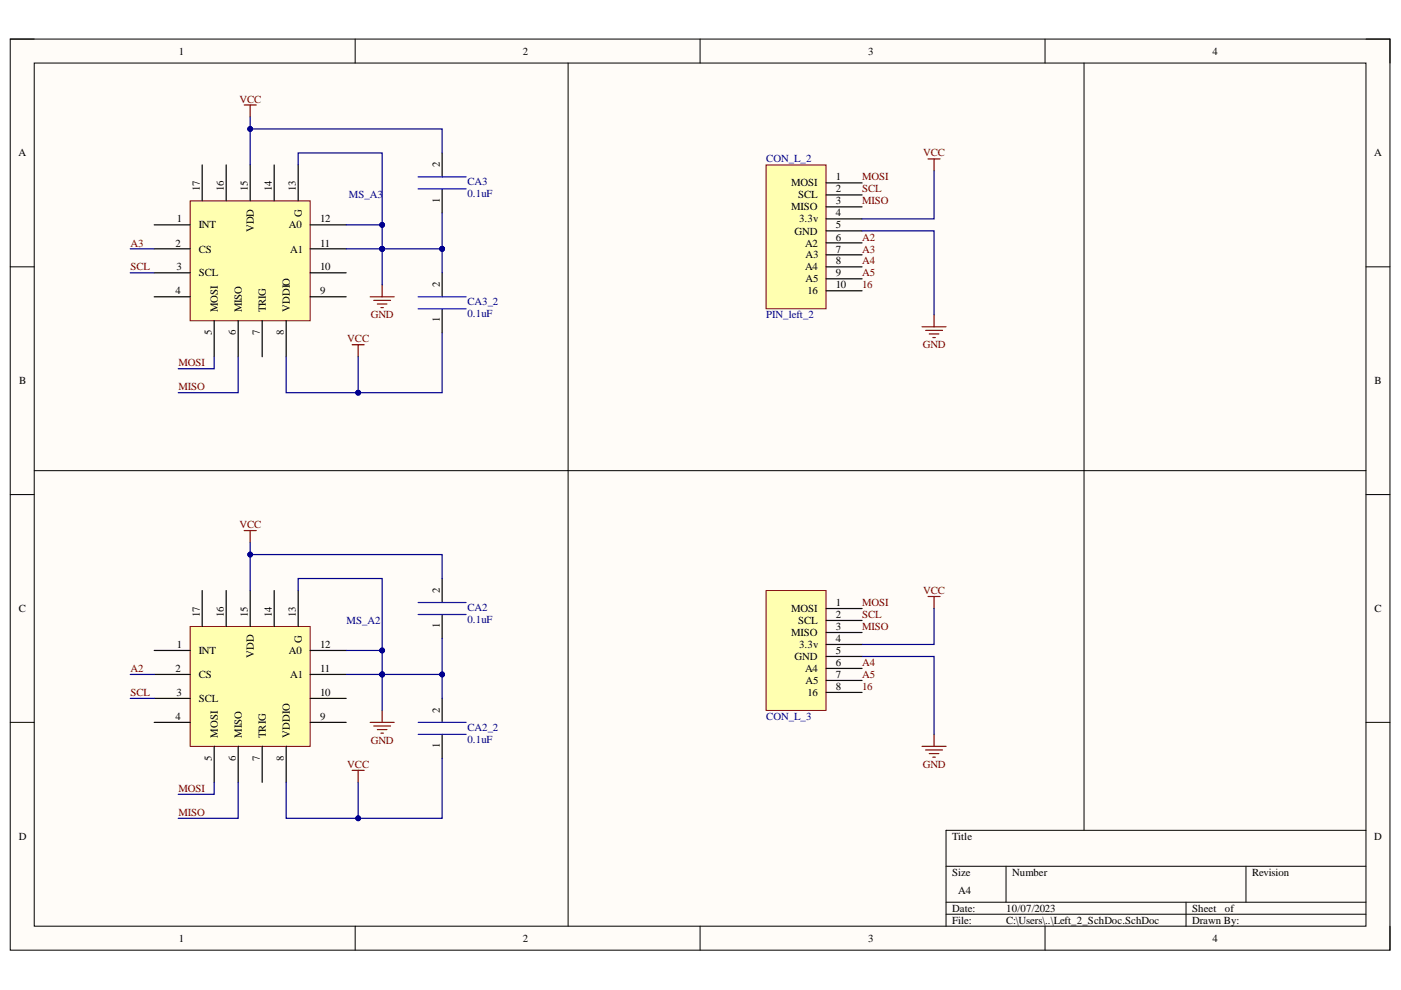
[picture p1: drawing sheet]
<svg xmlns="http://www.w3.org/2000/svg" width="297mm" height="210mm" viewBox="0 0 297 210" stroke-linecap="round" stroke-linejoin="round" font-family="sans-serif">
<path d="M2.2 8.3h292.5v193.2h-292.5z" fill-rule="evenodd" fill="#fffcf8"/>
<path d="M2.2 8.3h292.5v193.2h-292.5z" fill="none" stroke="#000" stroke-width=".21"/>
<path d="M7.3 13.4h282.3v183h-282.3z" fill-rule="evenodd" fill="#fffcf8"/>
<g fill="none" stroke="#000" stroke-width=".21">
<path d="M2.2 8.3h5.1M7.3 13.4h282.3v183h-282.3zM75.3 8.3v5.1M148.4 8.3v5.1M221.6 8.3v5.1M289.6 8.3h5.1v5.1M2.2 56.6h5.1M289.6 56.6h5.1M2.2 104.9h5.1M289.6 104.9h5.1M2.2 153.2h5.1M289.6 153.2h5.1"/>
<path d="M289.6 176h-89v20.4M75.3 196.4v5.1M148.4 196.4v5.1M200.6 183.7h89M200.6 191.3h89M200.6 193.8h89M213.3 183.7v7.6M221.6 196.4v5.1M251.5 191.3v5.1M264.2 183.7v7.6M294.7 196.4v5.1"/>
</g>
<path d="M40.3 132.8h25.5v25.4h-25.5z" fill-rule="evenodd" fill="#ffffb0"/>
<path d="M40.3 132.8h25.5v25.4h-25.5z" fill="none" stroke="#800000" stroke-width=".21"/>
<g fill="none" stroke="#000" stroke-width=".25">
<path d="M32.7 137.9h7.6M42.9 125.2v7.6M48 125.2v7.6M53 125.2v7.6M58.1 125.2v7.6M63.2 125.2v7.6M65.8 137.9h7.6M32.7 143h7.6M32.7 148.1h7.6M32.7 153.2h7.6M45.4 158.2v7.7M50.5 158.2v7.7"/>
<path d="M55.6 158.2v7.7M60.7 158.2v7.7M65.8 143h7.6M65.8 148.1h7.6M65.8 153.2h7.6"/>
</g>
<path d="M162.4 35h12.7v30.5h-12.7z" fill-rule="evenodd" fill="#ffffb0"/>
<path d="M162.4 35h12.7v30.5h-12.7z" fill="none" stroke="#800000" stroke-width=".21"/>
<g fill="none" stroke="#000" stroke-width=".25">
<path d="M175.1 38.8h7.7M175.1 43.9h7.7M175.1 46.4h7.7M175.1 48.9h7.7M175.1 41.3h7.7M175.1 51.5h7.7M175.1 56.6h7.7M175.1 54h7.7M175.1 59.1h7.7M175.1 61.7h7.7M93.7 122.7v5M93.7 130.3v5.1"/>
<path d="M93.7 148.1v5.1M93.7 155.7v5.1"/>
</g>
<path d="M88.7 130.3h10.1M88.7 127.7h10.1M88.7 155.7h10.1M88.7 153.2h10.1" fill="none" stroke="#00f" stroke-width=".25"/>
<g fill="none" stroke="#800000" stroke-width=".25">
<path d="M196.8 33.7h2.5M198 33.7v2.5M195.5 69.3h5.1M196.3 70h3.5M197 70.8h2.1M197.8 71.6h.5M198 66.7v2.6M78.5 153.2h5.1M79.2 153.9h3.6M80 154.7h2M80.8 155.5h.5M81 150.6v2.6"/>
<path d="M74.7 163.3h2.5M75.9 163.3v2.6"/>
</g>
<path d="M162.4 125.2h12.7v25.4h-12.7z" fill-rule="evenodd" fill="#ffffb0"/>
<path d="M162.4 125.2h12.7v25.4h-12.7z" fill="none" stroke="#800000" stroke-width=".21"/>
<path d="M175.1 134.1h7.7M175.1 129h7.7M175.1 136.6h7.7M175.1 139.2h7.7M175.1 131.6h7.7M175.1 141.7h7.7M175.1 144.3h7.7M175.1 146.8h7.7" fill="none" stroke="#000" stroke-width=".25"/>
<path d="M51.8 112.5h2.5M53 112.5v2.5M196.8 126.5h2.5M198 126.5v2.5M195.5 158.2h5.1M196.3 159h3.5M197 159.8h2.1M198 155.7v2.5M197.8 160.5h.5" fill="none" stroke="#800000" stroke-width=".25"/>
<path d="M40.3 42.6h25.5v25.4h-25.5z" fill-rule="evenodd" fill="#ffffb0"/>
<path d="M40.3 42.6h25.5v25.4h-25.5z" fill="none" stroke="#800000" stroke-width=".21"/>
<g fill="none" stroke="#000" stroke-width=".25">
<path d="M42.9 35v7.6M48 35v7.6M53 35v7.6M58.1 35v7.6M63.2 35v7.6M93.7 32.4v5.1M32.7 47.7h7.6M32.7 52.8h7.6M32.7 57.8h7.6M65.8 47.7h7.6M65.8 52.8h7.6M65.8 57.8h7.6"/>
<path d="M93.7 40v5.1M93.7 57.8v5.1M32.7 62.9h7.6M45.4 68v7.6M50.5 68v7.6M55.6 68v7.6M60.7 68v7.6M65.8 62.9h7.6M93.7 65.5v5.1"/>
</g>
<path d="M51.8 22.3h2.5M53 22.3v2.5M74.7 73.1h2.5M75.9 73.1v2.5M78.5 62.9h5.1M79.2 63.7h3.6M80 64.5h2M80.8 65.2h.5M81 60.4v2.5" fill="none" stroke="#800000" stroke-width=".25"/>
<path d="M88.7 37.5h10.1M88.7 40h10.1M88.7 65.5h10.1M88.7 62.9h10.1" fill="none" stroke="#00f" stroke-width=".25"/>
<path d="M120.5 13.4v183M7.3 99.8h282.3" fill="none" stroke="#000" stroke-width=".21"/>
<path d="M27.6 57.8h5.1M27.6 52.8h5.1M45.4 75.6v2.6h-7.6M50.5 75.6v7.7h-12.7M53 117.6h40.7v5.1M27.6 148.1h5.1M27.6 143h5.1M45.4 165.9v2.5h-7.6M50.5 165.9v7.6h-12.7" fill="none" stroke="#000080" stroke-width=".25"/>
<circle cx="53" cy="117.6" r=".51" fill="#000080"/>
<circle cx="53" cy="117.6" r=".51" fill="none" stroke="#000080" stroke-width=".21"/>
<path d="M93.7 32.4v-5.1h-40.7v7.7" fill="none" stroke="#000080" stroke-width=".25"/>
<circle cx="53" cy="27.3" r=".51" fill="#000080"/>
<circle cx="53" cy="27.3" r=".51" fill="none" stroke="#000080" stroke-width=".21"/>
<path d="M93.7 160.8v12.7h-33v-7.6" fill="none" stroke="#000080" stroke-width=".25"/>
<circle cx="75.9" cy="173.5" r=".51" fill="#000080"/>
<circle cx="75.9" cy="173.5" r=".51" fill="none" stroke="#000080" stroke-width=".21"/>
<path d="M93.7 70.6v12.7h-33v-7.7" fill="none" stroke="#000080" stroke-width=".25"/>
<circle cx="75.9" cy="83.3" r=".51" fill="#000080"/>
<circle cx="75.9" cy="83.3" r=".51" fill="none" stroke="#000080" stroke-width=".21"/>
<path d="M63.2 125.2v-2.5h17.8v20.3" fill="none" stroke="#000080" stroke-width=".25"/>
<circle cx="81" cy="137.9" r=".51" fill="#000080"/>
<circle cx="81" cy="137.9" r=".51" fill="none" stroke="#000080" stroke-width=".21"/>
<circle cx="81" cy="143" r=".51" fill="#000080"/>
<circle cx="81" cy="143" r=".51" fill="none" stroke="#000080" stroke-width=".21"/>
<path d="M63.2 35v-2.6h17.8v20.4" fill="none" stroke="#000080" stroke-width=".25"/>
<circle cx="81" cy="47.7" r=".51" fill="#000080"/>
<circle cx="81" cy="47.7" r=".51" fill="none" stroke="#000080" stroke-width=".21"/>
<circle cx="81" cy="52.8" r=".51" fill="#000080"/>
<circle cx="81" cy="52.8" r=".51" fill="none" stroke="#000080" stroke-width=".21"/>
<path d="M73.4 143h7.6" fill="none" stroke="#000080" stroke-width=".25"/>
<circle cx="81" cy="143" r=".51" fill="#000080"/>
<circle cx="81" cy="143" r=".51" fill="none" stroke="#000080" stroke-width=".21"/>
<path d="M73.4 137.9h7.6" fill="none" stroke="#000080" stroke-width=".25"/>
<circle cx="81" cy="137.9" r=".51" fill="#000080"/>
<circle cx="81" cy="137.9" r=".51" fill="none" stroke="#000080" stroke-width=".21"/>
<path d="M73.4 52.8h7.6" fill="none" stroke="#000080" stroke-width=".25"/>
<circle cx="81" cy="52.8" r=".51" fill="#000080"/>
<circle cx="81" cy="52.8" r=".51" fill="none" stroke="#000080" stroke-width=".21"/>
<path d="M73.4 47.7h7.6" fill="none" stroke="#000080" stroke-width=".25"/>
<circle cx="81" cy="47.7" r=".51" fill="#000080"/>
<circle cx="81" cy="47.7" r=".51" fill="none" stroke="#000080" stroke-width=".21"/>
<path d="M81 143h12.7v5.1" fill="none" stroke="#000080" stroke-width=".25"/>
<circle cx="81" cy="143" r=".51" fill="#000080"/>
<circle cx="81" cy="143" r=".51" fill="none" stroke="#000080" stroke-width=".21"/>
<circle cx="93.7" cy="143" r=".51" fill="#000080"/>
<circle cx="93.7" cy="143" r=".51" fill="none" stroke="#000080" stroke-width=".21"/>
<path d="M81 52.8h12.7" fill="none" stroke="#000080" stroke-width=".25"/>
<circle cx="81" cy="52.8" r=".51" fill="#000080"/>
<circle cx="81" cy="52.8" r=".51" fill="none" stroke="#000080" stroke-width=".21"/>
<circle cx="93.7" cy="52.8" r=".51" fill="#000080"/>
<circle cx="93.7" cy="52.8" r=".51" fill="none" stroke="#000080" stroke-width=".21"/>
<path d="M198 36.2v10.2h-15.2M182.8 48.9h15.2v17.8M53 115v10.2M182.8 139.2h15.2v16.5M198 129v7.6h-15.2" fill="none" stroke="#000080" stroke-width=".25"/>
<circle cx="53" cy="117.6" r=".51" fill="#000080"/>
<circle cx="53" cy="117.6" r=".51" fill="none" stroke="#000080" stroke-width=".21"/>
<path d="M53 24.8v2.5" fill="none" stroke="#000080" stroke-width=".25"/>
<circle cx="53" cy="27.3" r=".51" fill="#000080"/>
<circle cx="53" cy="27.3" r=".51" fill="none" stroke="#000080" stroke-width=".21"/>
<path d="M75.9 165.9v7.6" fill="none" stroke="#000080" stroke-width=".25"/>
<circle cx="75.9" cy="173.5" r=".51" fill="#000080"/>
<circle cx="75.9" cy="173.5" r=".51" fill="none" stroke="#000080" stroke-width=".21"/>
<path d="M75.9 75.6v7.7" fill="none" stroke="#000080" stroke-width=".25"/>
<circle cx="75.9" cy="83.3" r=".51" fill="#000080"/>
<circle cx="75.9" cy="83.3" r=".51" fill="none" stroke="#000080" stroke-width=".21"/>
<path d="M81 143v7.6" fill="none" stroke="#000080" stroke-width=".25"/>
<circle cx="81" cy="143" r=".51" fill="#000080"/>
<circle cx="81" cy="143" r=".51" fill="none" stroke="#000080" stroke-width=".21"/>
<path d="M81 52.8v7.6" fill="none" stroke="#000080" stroke-width=".25"/>
<circle cx="81" cy="52.8" r=".51" fill="#000080"/>
<circle cx="81" cy="52.8" r=".51" fill="none" stroke="#000080" stroke-width=".21"/>
<path d="M93.7 135.4v7.6" fill="none" stroke="#000080" stroke-width=".25"/>
<circle cx="93.7" cy="143" r=".51" fill="#000080"/>
<circle cx="93.7" cy="143" r=".51" fill="none" stroke="#000080" stroke-width=".21"/>
<path d="M93.7 52.8v5" fill="none" stroke="#000080" stroke-width=".25"/>
<circle cx="93.7" cy="52.8" r=".51" fill="#000080"/>
<circle cx="93.7" cy="52.8" r=".51" fill="none" stroke="#000080" stroke-width=".21"/>
<path d="M93.7 45.1v7.7" fill="none" stroke="#000080" stroke-width=".25"/>
<circle cx="93.7" cy="52.8" r=".51" fill="#000080"/>
<circle cx="93.7" cy="52.8" r=".51" fill="none" stroke="#000080" stroke-width=".21"/>
<path d="M229.8 13.4v162.6" fill="none" stroke="#000" stroke-width=".21"/>
<g font-size="2.3">
<text x="37.9" y="11.6">1</text>
<text x="110.9" y="11.6">2</text>
<text x="184.1" y="11.6">3</text>
<text x="257.1" y="11.6">4</text>
<text x="3.9" y="33.2">A</text>
<text x="93.3" y="35.4" transform="rotate(-90 93.3 35.4)">2</text>
<text x="291.4" y="33.2">A</text>
<text x="42.4" y="40.6" transform="rotate(-90 42.4 40.6)">17</text>
<text x="47.5" y="40.6" transform="rotate(-90 47.5 40.6)">16</text>
<text x="52.6" y="40.6" transform="rotate(-90 52.6 40.6)">15</text>
<text x="57.6" y="40.6" transform="rotate(-90 57.6 40.6)">14</text>
<text x="62.7" y="40.6" transform="rotate(-90 62.7 40.6)">13</text>
<text x="167.7" y="39.5">MOSI</text>
<text x="177.2" y="38.2">1</text>
<text x="177.2" y="40.8">2</text>
<text x="37.5" y="47.1">1</text>
<text x="64" y="46" transform="rotate(-90 64 46)">G</text>
<text x="67.9" y="47.1">12</text>
<text x="93.3" y="43" transform="rotate(-90 93.3 43)">1</text>
<text x="167.7" y="44.6">MISO</text>
<text x="169.2" y="42">SCL</text>
<text x="169.4" y="47.1">3.3v</text>
<text x="177.2" y="43.3">3</text>
<text x="177.2" y="45.8">4</text>
<text x="37.2" y="52.3">2</text>
<text x="42.1" y="48.4">INT</text>
<text x="42.1" y="53.5">CS</text>
<text x="53.8" y="49.2" transform="rotate(-90 53.8 49.2)">VDD</text>
<text x="61.3" y="48.4">A0</text>
<text x="61.5" y="53.5">A1</text>
<text x="67.9" y="52.3">11</text>
<text x="168.5" y="49.7">GND</text>
<text x="170.7" y="52.3">A2</text>
<text x="177.2" y="48.4">5</text>
<text x="177.2" y="51">6</text>
<text x="177.2" y="53.5">7</text>
<text x="37.4" y="57.3">3</text>
<text x="42.1" y="58.6">SCL</text>
<text x="67.9" y="57.3">10</text>
<text x="170.7" y="57.3">A4</text>
<text x="170.8" y="54.8">A3</text>
<text x="170.8" y="59.9">A5</text>
<text x="177.2" y="56.1">8</text>
<text x="177.2" y="58.6">9</text>
<text x="37.2" y="62.4">4</text>
<text x="67.9" y="62.4">9</text>
<text x="93.3" y="60.9" transform="rotate(-90 93.3 60.9)">2</text>
<text x="171.2" y="62.4">16</text>
<text x="177.2" y="61.1">10</text>
<text x="44.9" y="71" transform="rotate(-90 44.9 71)">5</text>
<text x="46.2" y="66.2" transform="rotate(-90 46.2 66.2)">MOSI</text>
<text x="50" y="71.1" transform="rotate(-90 50 71.1)">6</text>
<text x="51.3" y="66.2" transform="rotate(-90 51.3 66.2)">MISO</text>
<text x="55.1" y="71.1" transform="rotate(-90 55.1 71.1)">7</text>
<text x="56.4" y="66.2" transform="rotate(-90 56.4 66.2)">TRIG</text>
<text x="60.2" y="71" transform="rotate(-90 60.2 71)">8</text>
<text x="61.4" y="66.2" transform="rotate(-90 61.4 66.2)">VDDIO</text>
<text x="93.3" y="68.3" transform="rotate(-90 93.3 68.3)">1</text>
<text x="4.1" y="81.4">B</text>
<text x="291.4" y="81.4">B</text>
<text x="93.3" y="125.7" transform="rotate(-90 93.3 125.7)">2</text>
<text x="4" y="129.7">C</text>
<text x="42.4" y="130.8" transform="rotate(-90 42.4 130.8)">17</text>
<text x="47.5" y="130.8" transform="rotate(-90 47.5 130.8)">16</text>
<text x="52.6" y="130.8" transform="rotate(-90 52.6 130.8)">15</text>
<text x="57.6" y="130.8" transform="rotate(-90 57.6 130.8)">14</text>
<text x="62.7" y="130.8" transform="rotate(-90 62.7 130.8)">13</text>
<text x="167.7" y="129.7">MOSI</text>
<text x="177.2" y="128.5">1</text>
<text x="177.2" y="131">2</text>
<text x="291.4" y="129.7">C</text>
<text x="37.5" y="137.4">1</text>
<text x="64" y="136.2" transform="rotate(-90 64 136.2)">G</text>
<text x="67.9" y="137.4">12</text>
<text x="93.3" y="133.2" transform="rotate(-90 93.3 133.2)">1</text>
<text x="167.7" y="134.8">MISO</text>
<text x="169.2" y="132.3">SCL</text>
<text x="169.4" y="137.4">3.3v</text>
<text x="177.2" y="133.5">3</text>
<text x="177.2" y="136.2">4</text>
<text x="37.2" y="142.5">2</text>
<text x="42.1" y="138.7">INT</text>
<text x="42.1" y="143.8">CS</text>
<text x="53.8" y="139.5" transform="rotate(-90 53.8 139.5)">VDD</text>
<text x="61.3" y="138.7">A0</text>
<text x="61.5" y="143.8">A1</text>
<text x="67.9" y="142.5">11</text>
<text x="168.5" y="140">GND</text>
<text x="170.7" y="142.5">A4</text>
<text x="177.2" y="138.7">5</text>
<text x="177.2" y="141.2">6</text>
<text x="177.2" y="143.8">7</text>
<text x="37.4" y="147.6">3</text>
<text x="42.1" y="148.8">SCL</text>
<text x="67.9" y="147.6">10</text>
<text x="170.8" y="145">A5</text>
<text x="171.2" y="147.6">16</text>
<text x="177.2" y="146.3">8</text>
<text x="37.2" y="152.6">4</text>
<text x="67.9" y="152.6">9</text>
<text x="93.3" y="151.1" transform="rotate(-90 93.3 151.1)">2</text>
<text x="44.9" y="161.3" transform="rotate(-90 44.9 161.3)">5</text>
<text x="46.2" y="156.4" transform="rotate(-90 46.2 156.4)">MOSI</text>
<text x="50" y="161.4" transform="rotate(-90 50 161.4)">6</text>
<text x="51.3" y="156.4" transform="rotate(-90 51.3 156.4)">MISO</text>
<text x="55.1" y="161.4" transform="rotate(-90 55.1 161.4)">7</text>
<text x="56.4" y="156.4" transform="rotate(-90 56.4 156.4)">TRIG</text>
<text x="60.2" y="161.3" transform="rotate(-90 60.2 161.3)">8</text>
<text x="61.4" y="156.4" transform="rotate(-90 61.4 156.4)">VDDIO</text>
<text x="93.3" y="158.6" transform="rotate(-90 93.3 158.6)">1</text>
<text x="4" y="178">D</text>
<text x="201.9" y="178">Title</text>
<text x="291.4" y="178">D</text>
<text x="201.9" y="185.7">Size</text>
<text x="214.6" y="185.7">Number</text>
<text x="265.5" y="185.7">Revision</text>
<text x="203.2" y="189.5">A4</text>
<text x="201.9" y="193.3">Date:</text>
<text x="201.9" y="195.9">File:</text>
<text x="213.3" y="193.3">10/07/2023</text>
<text x="213.3" y="195.9">C:\Users\..\Left_2_SchDoc.SchDoc</text>
<text x="252.8" y="193.3">Sheet</text>
<text x="252.8" y="195.9">Drawn By:</text>
<text x="259.7" y="193.3">of</text>
<text x="37.9" y="199.7">1</text>
<text x="110.9" y="199.7">2</text>
<text x="184.1" y="199.7">3</text>
<text x="257.1" y="199.7">4</text>
</g>
<g font-size="2.3" fill="#800000">
<text x="50.8" y="21.7">VCC</text>
<text x="195.7" y="33.2">VCC</text>
<text x="182.8" y="38.2">MOSI</text>
<text x="182.8" y="40.8">SCL</text>
<text x="182.8" y="43.3">MISO</text>
<text x="27.7" y="52.3">A3</text>
<text x="182.8" y="51">A2</text>
<text x="182.8" y="53.5">A3</text>
<text x="27.7" y="57.3">SCL</text>
<text x="182.8" y="56.1">A4</text>
<text x="182.8" y="58.6">A5</text>
<text x="182.8" y="61.1">16</text>
<text x="78.6" y="67.5">GND</text>
<text x="37.8" y="77.6">MOSI</text>
<text x="73.6" y="72.6">VCC</text>
<text x="195.6" y="73.8">GND</text>
<text x="37.8" y="82.7">MISO</text>
<text x="50.8" y="112">VCC</text>
<text x="195.7" y="125.9">VCC</text>
<text x="182.8" y="128.5">MOSI</text>
<text x="182.8" y="131">SCL</text>
<text x="182.8" y="133.5">MISO</text>
<text x="27.7" y="142.5">A2</text>
<text x="182.8" y="141.2">A4</text>
<text x="182.8" y="143.8">A5</text>
<text x="27.7" y="147.6">SCL</text>
<text x="182.8" y="146.3">16</text>
<text x="78.6" y="157.7">GND</text>
<text x="37.8" y="167.9">MOSI</text>
<text x="73.6" y="162.8">VCC</text>
<text x="195.6" y="162.8">GND</text>
<text x="37.8" y="172.9">MISO</text>
</g>
<g font-size="2.3" fill="#000080">
<text x="162.5" y="34.4">CON_L_2</text>
<text x="99.1" y="39.2">CA3</text>
<text x="99.1" y="41.8">0.1uF</text>
<text x="74" y="42">MS_A3</text>
<text x="99.1" y="64.7">CA3_2</text>
<text x="99.1" y="67.2">0.1uF</text>
<text x="162.5" y="67.5">PIN_left_2</text>
<text x="99.1" y="129.5">CA2</text>
<text x="73.5" y="132.3">MS_A2</text>
<text x="99.1" y="132">0.1uF</text>
<text x="99.1" y="154.9">CA2_2</text>
<text x="162.5" y="152.6">CON_L_3</text>
<text x="99.1" y="157.5">0.1uF</text>
</g>
</svg>
